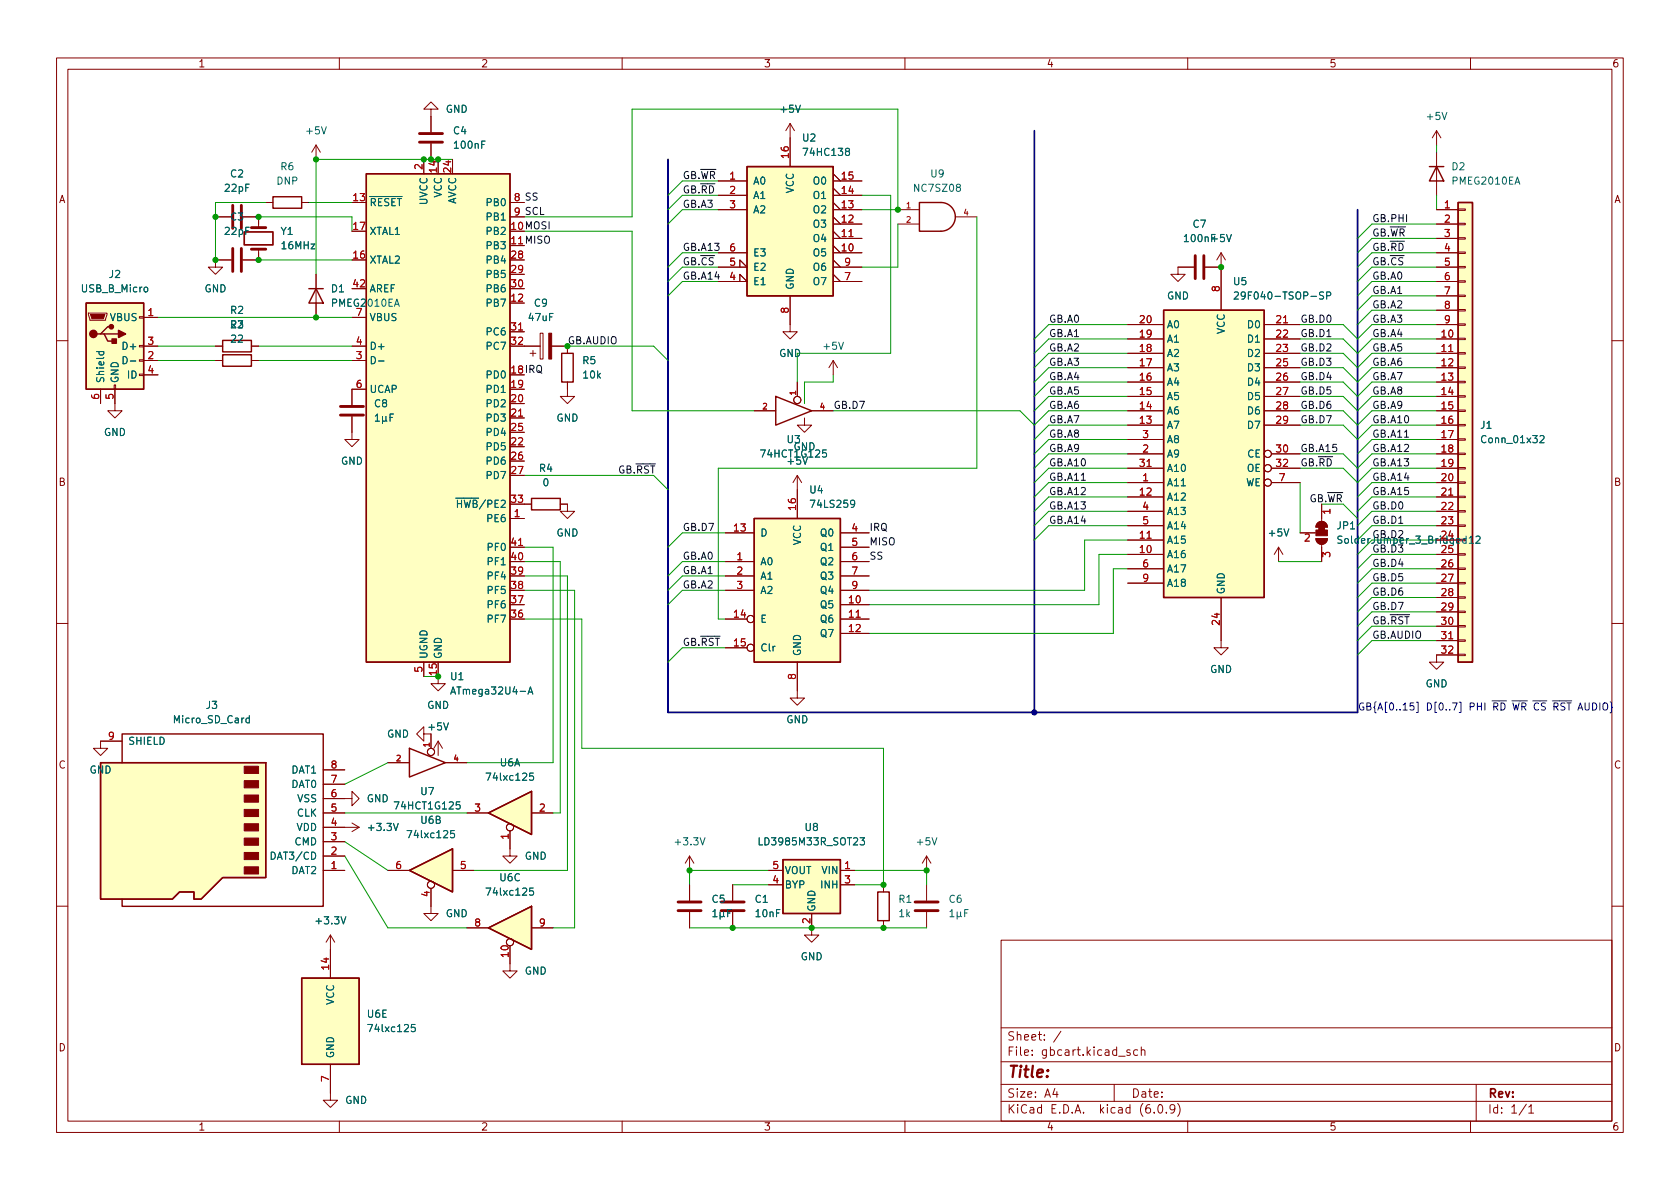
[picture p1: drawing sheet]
<svg xmlns="http://www.w3.org/2000/svg" width="297mm" height="210mm" viewBox="0 0 297 210" stroke-linecap="round" stroke-linejoin="round" font-family="sans-serif">
<g fill="none" stroke="#840000" stroke-width=".18">
<path d="M10 10.2h277v190.1h-277zM12 12.2h273v186.1h-273zM60 10.2v2M76.2 19.3h1.3l-1.3-1.3-1.3 1.3h1.3v4.1M110 10.2v2M160 10.2v2M210 10.2v2M260 10.2v2M38.1 38.3h2.8M42.9 38.3h2.8v2M47 35.8h1.3M53.3 35.8h1.3"/>
<path d="M55.9 25.6l-.8 1.3M55.9 25.6v2.6M55.9 25.6l.7 1.3M74.9 28.2v2.5M76.2 25.4v2.8M90.2 38.3h2.5M90.2 35.8h2.5M127 37.1h5.1M127 32h5.1M127 34.5h5.1M139.7 21.8v7.7M139.7 21.8l-.8 1.3"/>
<path d="M139.7 21.8l.8 1.3M147.3 37.1h5.1M147.3 39.6h5.1M147.3 32h5.1M147.3 38.3l1.3 1.3M147.3 35.8l1.3 1.3M147.3 34.5h5.1M147.3 33.3l1.3 1.2M147.3 30.7l1.3 1.3M158.7 37.1h3.9M158.7 39.6h3.9M168.9 38.3h3.8"/>
<path d="M254 23.1v2.5M254 26.9v7.6M254 23.1l-.8 1.3M254 23.1l.8 1.3M254 37.1h3.8M254 39.6h3.8M257.8 39.5h1.3v.2h-1.3zM257.8 37h1.3v.2h-1.3zM15.6 55.4h3.3v.2l-.2 1h-2.8zM24.6 56h.8v.3h-.8zM25.4 56.1h2.5M40.9 46h-2.8v1.2h1.3l-1.3 1.3-1.3-1.3h1.3"/>
<path d="M45.7 44.1v1.9h-2.8M55.9 48.5v7.6M62.2 56.1h2.6M90.2 58.7h2.5M95.5 58.9h.5v4.6h-.5zM127 49.8h5.1l-1.3-1.3v1.3M127 47.2h5.1l-1.3-1.2v1.2M127 44.7h5.1M139.7 52.3v6.4h1.3l-1.3 1.2-1.3-1.2h1.3M147.3 47.2h5.1M147.3 44.7h5.1M147.3 43.4l1.3 1.3"/>
<path d="M147.3 42.2h5.1M147.3 40.9l1.3 1.3M147.3 49.8h5.1M147.3 48.5l1.3 1.3M147.3 46l1.3 1.2M199.4 59.9h6.3M199.4 57.4h6.3M211.1 47.2h-2.8v1.3h1.2l-1.2 1.3-1.3-1.3h1.3M213.1 47.2h2.8M215.9 44.7l-.8 1.3M215.9 44.7v10.2M215.9 44.7l.8 1.3"/>
<path d="M223.5 59.9h6.4M223.5 57.4h6.4M254 47.2h3.8M254 44.7h3.8M254 42.2h3.8M254 49.8h3.8M254 59.9h3.8M254 52.3h3.8M254 54.9h3.8M254 57.4h3.8M257.8 59.8h1.3v.3h-1.3zM257.8 57.3h1.3v.2h-1.3z"/>
<path d="M257.8 54.7h1.3v.3h-1.3zM257.8 52.2h1.3v.2h-1.3zM257.8 49.7h1.3v.2h-1.3zM257.8 47.1h1.3v.3h-1.3zM257.8 44.6h1.3v.2h-1.3zM257.8 42h1.3v.3h-1.3zM10 60.2h2M17.8 68.8v2.6M20.2 68.1h.2v.7h-.2zM20.3 68.8v3.8h1.3l-1.3 1.3-1.3-1.3h1.3M24.6 66.2h.8v.2h-.8zM24.6 63.6h.8v.3h-.8z"/>
<path d="M24.6 61.1h.8v.2h-.8zM25.4 61.2h2.5M25.4 63.7h2.5M25.4 66.3h2.5M38.1 61.2h1.3M38.1 63.7h1.3M44.4 61.2h1.3M44.4 63.7h1.3M62.2 73.7v4h1.3l-1.3 1.3-1.2-1.3h1.2M62.2 61.2h2.6M62.2 63.7h2.6M64.8 68.8h-2.6v2.8"/>
<path d="M90.2 73.9h2.5M92.7 61.2h2.8M93.7 62.5h1M94.2 62v1M97.5 61.2h2.8v1.3M100.3 67.6v2.5h1.3l-1.3 1.3-1.2-1.3h1.2M133.3 72.6h3.9M141 67.6v2.5M142.2 73.9v1.3h1.3l-1.3 1.2-1.2-1.2h1.2M143.5 72.6h3.8M147.3 63.7l-.7 1.3M147.3 63.7v2.6"/>
<path d="M147.3 63.7l.8 1.3M199.4 62.5h6.3M199.4 72.6h6.3M199.4 65h6.3M199.4 67.6h6.3M199.4 70.1h6.3M199.4 75.2h6.3M199.4 77.7h6.3M223.5 62.5h6.4M223.5 72.6h6.4M223.5 65h6.4M223.5 67.6h6.4"/>
<path d="M223.5 70.1h6.4M223.5 75.2h6.4M254 62.5h3.8M254 72.6h3.8M254 65h3.8M254 67.6h3.8M254 70.1h3.8M254 75.2h3.8M254 77.7h3.8M257.8 77.6h1.3v.2h-1.3zM257.8 75.1h1.3v.2h-1.3zM257.8 72.5h1.3v.3h-1.3z"/>
<path d="M257.8 70h1.3v.2h-1.3zM257.8 67.4h1.3v.3h-1.3zM257.8 64.9h1.3v.2h-1.3zM257.8 62.4h1.3v.2h-1.3zM285 60.2h2M90.2 96.8h2.5M90.2 91.7h2.5M92.7 89.1h1.3M99.1 89.1h1.2v1.3h1.3l-1.3 1.3-1.2-1.3h1.2M128.3 94.2h5M128.3 99.3h5M141 84.1v7.6"/>
<path d="M141 84.1l-.8 1.2M141 84.1l.7 1.2M148.6 94.2h5.1M148.6 99.3h5.1M148.6 96.8h5.1M199.4 80.3h6.3M199.4 82.8h6.3M199.4 85.3h6.3M199.4 87.9h6.3M199.4 90.4h6.3M199.4 93h6.3M199.4 95.5h6.3"/>
<path d="M199.4 98h6.3M224.8 80.3h5.1M224.8 82.8h5.1M224.8 85.3h5.1M226.1 96.8l-.8 1.2M226.1 96.8v2.5M226.1 96.8l.7 1.2M229.9 94.2h2.8M232.7 95.2h2a1.02 1.02 0 0 1-1 1.1 1.02 1.02 0 0 1-1-1.1zM233 92.5a1.02 1.02 0 0 1 1.1-.2 1.02 1.02 0 0 1 .6 .9h-2zM233.7 89.1v3.1M233.7 96.3v3"/>
<path d="M254 80.3h3.8M254 82.8h3.8M254 85.3h3.8M254 87.9h3.8M254 90.4h3.8M254 93h3.8M254 95.5h3.8M254 98h3.8M257.8 97.9h1.3v.3h-1.3zM257.8 92.8h1.3v.3h-1.3zM257.8 90.3h1.3v.2h-1.3zM257.8 87.8h1.3v.2h-1.3z"/>
<path d="M257.8 85.2h1.3v.3h-1.3zM257.8 82.7h1.3v.2h-1.3zM257.8 80.1h1.3v.3h-1.3zM10 110.2h2M74.9 117.1v2.5M77.5 119.6v1.3h1.2l-1.2 1.3-1.3-1.3h1.3M128.3 109.5h3.8M128.3 114.5h3.8M128.3 101.8h5M128.3 104.4h5M141 117.1v6.3h1.2l-1.2 1.3-1.3-1.3h1.3M148.6 106.9h5.1"/>
<path d="M148.6 109.5h5.1M148.6 112h5.1M148.6 101.8h5.1M148.6 104.4h5.1M199.4 100.6h6.3M199.4 103.1h6.3M215.9 105.7v8.8h1.3l-1.3 1.3-1.3-1.3h1.3M254 100.6h3.8M254 103.1h3.8M254 105.7h3.8M254 108.2h3.8M254 110.7h3.8"/>
<path d="M254 113.3h3.8M257.8 115.7h1.3v.2h-1.3zM257.8 113.2h1.3v.2h-1.3zM257.8 110.6h1.3v.3h-1.3zM257.8 108.1h1.3v.2h-1.3zM257.8 105.5h1.3v.3h-1.3zM257.8 103h1.3v.2h-1.3zM257.8 100.5h1.3v.2h-1.3zM257.8 115.8h-3.8v1.3h1.3l-1.3 1.3-1.3-1.3h1.3M285 110.2h2M21.6 131.1h-3.8v1.2h1.2l-1.2 1.3-1.3-1.3h1.3M57.1 138.7h3.9"/>
<path d="M57.1 136.1h3.9M68.6 134.9h3.8M74.9 129.8v-1.3l-1.2 1.3 1.2 1.3v-1.3h1.3v2.5M77.5 131.1l-.8 1.2M77.5 131.1v2.5M77.5 131.1l.7 1.2M78.7 134.9h3.8M57.1 141.2h5.1v-1.3l1.3 1.3-1.3 1.3v-1.3M57.1 153.9h3.9M57.1 151.4h3.9M57.1 148.8h3.9M57.1 146.3h6.4"/>
<path d="M57.1 143.8h3.9M62.2 145.5l1.3 .8M63.5 146.3l-1.3 .8M68.6 153.9h3.8M76.2 157.1v4.4h1.3l-1.3 1.3-1.3-1.3h1.3M80 153.9h3.8M82.5 143.8h3.9M90.2 146.9v4.5h1.2l-1.2 1.2-1.3-1.2h1.3M94 143.8h3.8M121.9 151.4v2.5M121.9 156.5v2.8M121.9 151.4l-.7 1.2"/>
<path d="M121.9 151.4l.8 1.2M129.5 156.5v2.8M135.9 153.9h2.5M135.9 156.5h2.5M148.6 153.9h2.5M148.6 156.5h2.5M156.2 156.5v1.2M163.8 151.4l-.7 1.2M163.8 151.4v2.5M163.8 156.5v2.8M163.8 151.4l.8 1.2M10 160.2h2"/>
<path d="M58.4 165.3l-.7 1.3M58.4 165.3v7.7M58.4 165.3l.8 1.3M82.5 164.1h3.9M90.2 167.3v4.4h1.2l-1.2 1.3-1.3-1.3h1.3M94 164.1h3.8M121.9 161.3v2.8M129.5 161.3v2.8M143.5 161.5v3.8h1.3l-1.3 1.3-1.3-1.3h1.3M156.2 162.8v1.3M163.8 161.3v2.8M177 166.3h108v32h-108z"/>
<path d="M285 160.2h2M58.4 188.2v6.4h1.3l-1.3 1.2-1.3-1.2h1.3M60 198.3v2M110 198.3v2M160 198.3v2M177 194.8h108M177 191.8h108M177 187.8h108M177 181.8h108M186.5 192.5l-.4 1h1M186.9 193v1M187.6 182.4l-1.3 1.9"/>
<path d="M197 191.8v3M197.8 186.8h1.1M199.8 185.7l-.4-.1-.2 .2 .1 .3 .5 .1v.4h-.6M201.1 185.7l-.4-.1-.3 .3v.4l.2 .3h.5M201.8 185.8l.2-.2 .4 .1v.9M201.8 185.1v1.5M204.1 196.7v.1M204.9 195.4l.2-.1a.81 .81 0 0 1 .6 .7 .81 .81 0 0 1-.3 .8h-.2a.81 .81 0 0 1-.6-.6 .81 .81 0 0 1 .3-.8zM206.2 196.7v.1M207.7 196l-.3 .3h-.3l-.2-.3 .1-.6 .4-.1 .2 .2a.99 .99 0 0 1-.3 1.3h-.3M208.2 195.1a1.72 1.72 0 0 1 0 2.3M210 198.3v2"/>
<path d="M260 198.3v2M261 191.8v6.5M269.9 195.3l-1.3 1.9M270.3 195.8l.4-.5v1.5M270.3 196.8h.9"/>
<circle cx="141" cy="70.7" r=".63"/>
<circle cx="224.2" cy="80.3" r=".63"/>
<circle cx="224.2" cy="82.8" r=".63"/>
<circle cx="224.2" cy="85.3" r=".63"/>
<circle cx="132.7" cy="109.5" r=".63"/>
<circle cx="132.7" cy="114.5" r=".63"/>
<circle cx="76.2" cy="133" r=".63"/>
<circle cx="76.2" cy="156.5" r=".63"/>
<circle cx="90.2" cy="146.3" r=".63"/>
<circle cx="90.2" cy="166.6" r=".63"/>
</g>
<g fill="#840000" stroke="#840000" stroke-width=".18">
<path d="M97 58.9h.5v4.6h-.5z"/>
<path d="M43.2 135.5h2.5v1.3h-2.5z"/>
<path d="M43.2 138h2.5v1.3h-2.5z"/>
<path d="M43.2 140.6h2.5v1.3h-2.5z"/>
<path d="M43.2 143.1h2.5v1.3h-2.5z"/>
<path d="M43.2 145.7h2.5v1.2h-2.5z"/>
<path d="M43.2 148.2h2.5v1.3h-2.5z"/>
<path d="M43.2 150.7h2.5v1.3h-2.5z"/>
<path d="M43.2 153.3h2.5v1.3h-2.5z"/>
<path d="M233.2 93.2h1v.5h-1z"/>
<path d="M233 92.5a1.02 1.02 0 0 1 1.1-.2 1.02 1.02 0 0 1 .6 .9h-2z"/>
<path d="M232.7 93.7h2v1h-2z"/>
<path d="M232.7 95.2h2a1.02 1.02 0 0 1-1 1.1 1.02 1.02 0 0 1-1-1.1z"/>
<path d="M16 55.6h2.5l-.2 .8h-2z"/>
</g>
<g fill="none" stroke="#840000" stroke-width=".25">
<path d="M48.3 34.8h5v2h-5zM64.8 30.7h25.4v86.4h-25.4zM132.1 29.5h15.2v22.8h-15.2zM162.6 35.8h3.8a2.54 2.54 0 0 1 2.5 2.5 2.54 2.54 0 0 1-2.5 2.6h-3.8zM252.7 29.5h2.6M254 29.5l1.3 2.5h-2.6zM257.8 35.8h2.5v81.3h-2.5zM15.2 53.6h10.2v15.2h-10.2zM17.8 59h.6l.6 1.3h1.3M18.4 59h2.6M19.7 57.8h-.7l-1.2 1.2h-.7M54.6 51h2.5"/>
<path d="M55.9 51l1.2 2.6h-2.5zM205.7 54.9h17.8v50.8h-17.8zM39.4 60.2h5v2h-5zM39.4 62.7h5v2.1h-5zM99.3 62.5h2v5.1h-2zM137.2 70.1l6.3 2.5-6.3 2.6zM94 88.1h5.1v2.1h-5.1zM133.3 91.7h15.3v25.4h-15.3zM17.8 134.9h29.2v20.3h-7.6l-3.8 3.8h-1.3v-1.3h-2.6l-1.2 1.3h-12.7zM21.6 134.9v-5.1h35.5v30.5h-35.5v-1.3M72.4 132.3l6.3 2.6-6.3 2.5zM72.4 153.9l7.6-3.8v7.6z"/>
<path d="M86.4 143.8l7.6-3.9v7.7zM138.4 152h10.2v9.5h-10.2zM155.2 157.7h2v5.1h-2zM53.3 173h10.2v15.2h-10.2zM86.4 164.1l7.6-3.8v7.6z"/>
</g>
<g fill="none" stroke="#840000" stroke-width=".51">
<path d="M41.1 36.3v4.1M42.7 36.3v4.1M74.2 25.1h4M74.2 23.6h4M41.1 43.9v4.1M42.7 43.9v4.1M44.4 44.1h2.6M44.4 40.3h2.6M211.3 45.2v4.1M212.9 45.2v4.1M60.2 73.4h4.1M60.2 71.9h4.1"/>
<path d="M119.9 159.5h4.1M127.5 159.5h4.1M161.8 159.5h4.1M119.9 161h4.1M127.5 161h4.1M161.8 161h4.1"/>
</g>
<g fill="none" stroke="#006464" stroke-width=".18">
<path d="M218.2 51.7l.5-.1 .3 .4-.8 .9h.8M234.6 52.3l.6-.1 .1-.2-.1-.3-.6-.1v1.3M17.1 62.2h1.3M17.6 62.2l-.1 .3 .2 .3 .6-.1v-.5M21.8 63.1a.64 .64 0 0 1 .7 .6 .64 .64 0 0 1-.7 .6zM66.4 73.6l.3-.4v1.3M66.4 74.5h.7M66.9 63.8h1M67.6 73.6v1.3M68.2 74.3l.2 .2M68.2 73.6v.8l-.4 .1-.2-.2M69 73.8h.4"/>
<path d="M69.6 73.2h-.6v1.3M272.3 77.1l.5-.1 .2 .4-.8 .9h.8M237.3 94.9l-.5-.1-.2 .1v.4l.5 .2 .2 .3-.3 .3-.5-.1M259.8 95.2l.3-.4v1.3M259.8 96.1h.7M261 94.9l.5-.1 .2 .4-.8 .9h.8M44.1 127h-.4l-.2 .2 .1 .6h.5M44.1 126.6v1.2M79.7 122.7l.4-1.2 .4 1.2M79.8 122.4h.6M93.4 122.7l.4-1.2 .4 1.2M93.5 122.4h.6"/>
<path d="M94.3 136.7h-.6l-.1 .6 .2-.1 .4 .1 .1 .1v.5l-.2 .1-.5-.1M48 150.7a.64 .64 0 0 1 .7 .6 .64 .64 0 0 1-.7 .7zM80.3 146.9h-.6l-.1 .6 .2-.1h.5l.1 .2-.1 .4-.2 .1-.5-.1M94.3 157h-.6l-.1 .6 .2-.1 .4 .1 .1 .2v.4l-.2 .1-.5-.1M134.2 148.1v1.3h.6M152.1 148.1h.8l-.5 .5 .4 .1v.6l-.2 .1-.5-.1M126.1 161.2l.3-.4v1.3M126.1 162.1h.7M127.3 161.3v1.2M127.9 161.9l.2 .2M127.9 161.3v.8h-.4l-.2-.2M128.7 161.4h.4"/>
<path d="M129.3 160.8h-.6v1.3M168 161.2l.3-.4v1.3M168 162.1h.7M169.2 161.3v1.2M169.8 161.9l.2 .2M169.8 161.3v.8h-.4l-.2-.2M170.6 161.4h.4M171.2 160.8h-.6v1.3M73.4 181.2h-.6l-.1 .6 .2-.2 .4 .1 .1 .2v.4l-.2 .1-.5-.1"/>
</g>
<g fill="#ffffc2" stroke="#ffffc2" stroke-width=".18">
<path d="M138.4 152h10.2v9.5h-10.2z"/>
<path d="M17.8 134.9h29.2v20.3h-7.6l-3.8 3.8h-1.3v-1.3h-2.6l-1.2 1.3h-12.7z"/>
<path d="M132.1 29.5h15.2v22.8h-15.2z"/>
<path d="M133.3 91.7h15.3v25.4h-15.3z"/>
<path d="M72.4 153.9l7.6-3.8v7.6z"/>
<path d="M257.8 35.8h2.5v81.3h-2.5z"/>
<path d="M205.7 54.9h17.8v50.8h-17.8z"/>
<path d="M86.4 164.1l7.6-3.8v7.6z"/>
<path d="M86.4 143.8l7.6-3.9v7.7z"/>
<path d="M53.3 173h10.2v15.2h-10.2z"/>
<path d="M15.2 53.6h10.2v15.2h-10.2z"/>
<path d="M64.8 30.7h25.4v86.4h-25.4z"/>
</g>
<path d="M43.2 41h5.1v2.3h-5.1z" fill="none" stroke="#840000" stroke-width=".3"/>
<g fill="#840000" stroke="#840000" stroke-width=".25">
<path d="M21 58.4l1.2 .6-1.2 .7z"/>
<path d="M19.8 59.9h.8v.8h-.8z"/>
<circle cx="16.5" cy="59" r=".63"/>
<circle cx="19.7" cy="57.8" r=".38"/>
</g>
<path d="M248.3 77.3h.8M191.2 84.9h.7" fill="none" stroke="#0f0f0f" stroke-width=".18"/>
<path d="M118.1 28.2v97.8h121.9v-88.9M182.9 23.1v102.9" fill="none" stroke="#000084" stroke-width=".3"/>
<g fill="none" stroke="#009600" stroke-width=".18">
<path d="M45.7 38.3h16.5v2.6M47 35.8h-8.9v10.2M54.6 35.8h7.6M76.2 28.2h-20.3v20.3M77.5 28.2h2.5M127 34.5h-6.4l-2.5 2.6M127 37.1h-6.4l-2.5 2.5M127 32h-6.4l-2.5 2.5M152.4 34.5h5.1v28h-16.5v5.1M152.4 37.1h6.3v-17.8h-46.9v19h-19.1M158.7 39.6v7.6h-6.3M172.7 38.3v44.5h-45.7v26.7h1.3"/>
<path d="M254 25.6v1.3M254 34.5v2.6M254 39.6h-11.4l-2.6 2.6M27.9 56.1h34.3M45.7 46h16.5M92.7 40.9h19.1v31.7h21.5M127 44.7h-6.4l-2.5 2.5M127 47.2h-6.4l-2.5 2.6M127 49.8h-6.4l-2.5 2.5M199.4 59.9h-14l-2.5 2.6M199.4 57.4h-14l-2.5 2.5M229.9 59.9h7.6l2.5 2.6 2.6-2.6h11.4"/>
<path d="M229.9 57.4h7.6l2.5 2.5 2.6-2.5h11.4M254 44.7h-11.4l-2.6 2.5M254 52.3h-11.4l-2.6 2.6M254 54.9h-11.4l-2.6 2.5M254 42.2h-11.4l-2.6 2.5M254 47.2h-11.4l-2.6 2.6M254 49.8h-11.4l-2.6 2.5M27.9 61.2h10.2M27.9 63.7h10.2M45.7 61.2h16.5M45.7 63.7h16.5M100.3 61.2h15.3l2.5 2.5"/>
<path d="M147.3 66.3v1.3h-5.1v3.8M147.3 72.6h33l2.6 2.6 2.5-2.6h14M199.4 62.5h-14l-2.5 2.5M199.4 77.7h-14l-2.5 2.6M199.4 75.2h-14l-2.5 2.5M199.4 67.6h-14l-2.5 2.5M199.4 70.1h-14l-2.5 2.5M199.4 65h-14l-2.5 2.6M229.9 62.5h7.6l2.5 2.5 2.6-2.5h11.4M229.9 75.2h7.6l2.5 2.5 2.6-2.5h11.4M229.9 67.6h7.6l2.5 2.5 2.6-2.5h11.4M229.9 72.6h7.6l2.5 2.6 2.6-2.6h11.4"/>
<path d="M229.9 70.1h7.6l2.5 2.5 2.6-2.5h11.4M229.9 65h7.6l2.5 2.6 2.6-2.6h11.4M254 77.7h-11.4l-2.6 2.6M92.7 96.8h5.1v38.1h-15.3M92.7 99.3h6.4v44.5h-1.3M92.7 84.1h22.9l2.5 2.5M128.3 99.3h-7.7l-2.5 2.5M128.3 94.2h-7.7l-2.5 2.6M199.4 85.3h-14l-2.5 2.6M199.4 87.9h-14l-2.5 2.5M199.4 80.3h-14l-2.5 2.5M199.4 82.8h-14l-2.5 2.5"/>
<path d="M199.4 95.5h-7.6v8.9h-38.1M199.4 98h-5.1v8.9h-40.6M199.4 93h-14l-2.5 2.5M199.4 90.4h-14l-2.5 2.6M226.1 99.3h7.6M229.9 80.3h7.6l2.5 2.5 2.6-2.5h11.4M229.9 82.8h7.6l2.5 2.5 2.6-2.5h11.4M229.9 85.3v8.9M233.7 89.1h3.8l2.5 2.6M254 85.3h-11.4l-2.6 2.6M254 87.9h-11.4l-2.6 2.5M254 93h-11.4l-2.6 2.5"/>
<path d="M254 90.4h-11.4l-2.6 2.6M254 98h-11.4l-2.6 2.6M254 95.5h-11.4l-2.6 2.5M74.9 119.6h2.6M92.7 109.5h10.2v22.8h53.3v24.2h-5.1M92.7 101.8h7.6v52.1h-16.5M92.7 104.4h8.9v59.7h-3.8M128.3 114.5h-7.7l-2.5 2.6M128.3 101.8h-7.7l-2.5 2.6M128.3 104.4h-7.7l-2.5 2.5M199.4 100.6h-2.6v11.4h-43.1M254 105.7h-11.4l-2.6 2.5"/>
<path d="M254 100.6h-11.4l-2.6 2.5M254 103.1h-11.4l-2.6 2.6M254 110.7h-11.4l-2.6 2.6M254 113.3h-11.4l-2.6 2.5M254 108.2h-11.4l-2.6 2.5M68.6 134.9l-7.6 3.8M61 151.4l7.6 12.7h13.9M61 148.8l7.6 5.1M61 143.8h21.5M129.5 156.5h6.4M135.9 153.9h-14v2.6M151.1 153.9h12.7v2.6"/>
<path d="M121.9 164.1h41.9"/>
</g>
<g fill="#009600" stroke="#009600" stroke-width=".18">
<circle cx="215.9" cy="47.2" r=".46"/>
<circle cx="158.7" cy="37.1" r=".46"/>
<circle cx="156.2" cy="164.1" r=".46"/>
<circle cx="156.2" cy="156.5" r=".46"/>
<circle cx="163.8" cy="153.9" r=".46"/>
<circle cx="143.5" cy="164.1" r=".46"/>
<circle cx="121.9" cy="153.9" r=".46"/>
<circle cx="77.5" cy="28.2" r=".46"/>
<circle cx="76.2" cy="28.2" r=".46"/>
<circle cx="100.3" cy="61.2" r=".46"/>
<circle cx="77.5" cy="119.6" r=".46"/>
<circle cx="38.1" cy="38.3" r=".46"/>
<circle cx="55.9" cy="28.2" r=".46"/>
<circle cx="38.1" cy="46" r=".46"/>
<circle cx="45.7" cy="38.3" r=".46"/>
<circle cx="45.7" cy="46" r=".46"/>
<circle cx="55.9" cy="56.1" r=".46"/>
<circle cx="74.9" cy="28.2" r=".46"/>
<circle cx="129.5" cy="164.1" r=".46"/>
</g>
<circle cx="182.9" cy="126" r=".46" fill="#000084" stroke="#000084" stroke-width=".18"/>
<text font-size="2.8" fill="#840000" x="178" y="190.6">Title:</text>
<g font-size="2.1" fill="#840000">
<text x="178" y="184">Sheet: /</text>
<text x="178" y="186.7">File: gbcart.kicad_sch</text>
<text x="178" y="196.9">KiCad E.D.A. kicad (6.0.9)</text>
<text x="178" y="194.1">Size: A4</text>
<text x="200" y="194.1">Date:</text>
<text x="263" y="194.1">Rev:</text>
<text x="263" y="196.9">Id: 1/1</text>
</g>
<g font-size="1.8" fill="#840000">
<text x="35" y="11.9">1</text>
<text x="85" y="11.9">2</text>
<text x="135" y="11.9">3</text>
<text x="185" y="11.9">4</text>
<text x="235" y="11.9">5</text>
<text x="285" y="11.9">6</text>
<text x="10.3" y="35.9">A</text>
<text x="285.3" y="35.9">A</text>
<text x="90.5" y="43.2">11MISO</text>
<text x="10.3" y="85.9">B</text>
<text x="285.3" y="85.9">B</text>
<text x="10.3" y="135.9">C</text>
<text x="285.3" y="135.9">C</text>
<text x="10.3" y="185.9">D</text>
<text x="285.3" y="185.9">D</text>
<text x="35" y="199.9">1</text>
<text x="85" y="199.9">2</text>
<text x="135" y="199.9">3</text>
<text x="185" y="199.9">4</text>
<text x="235" y="199.9">5</text>
<text x="285" y="199.9">6</text>
</g>
<g font-size="1.8" fill="#006464">
<text x="54.3" y="23.7">+5V</text>
<text x="78.8" y="19.9">GND</text>
<text x="80.2" y="23.7">C4</text>
<text x="138.1" y="19.9">+5V</text>
<text x="252.4" y="21.2">+5V</text>
<text x="80.5" y="26.3">100nF</text>
<text x="141.9" y="25">U2</text>
<text x="142.4" y="27.6">74HC138</text>
<text x="39.8" y="33.9">22pF</text>
<text x="40.8" y="31.4">C2</text>
<text x="48.9" y="32.6">DNP</text>
<text x="49.7" y="30.1">R6</text>
<text x="78.1" y="35" transform="rotate(-90 78.1 35)">VCC</text>
<text x="133.1" y="32.6">A0</text>
<text x="133.1" y="35.2">A1</text>
<text x="140.3" y="34.2" transform="rotate(-90 140.3 34.2)">VCC</text>
<text x="143.9" y="35.2">O1</text>
<text x="143.9" y="32.6">O0</text>
<text x="161.9" y="33.9">NC7SZ08</text>
<text x="164.6" y="31.4">U9</text>
<text x="256.7" y="30.1">D2</text>
<text x="256.9" y="32.6">PMEG2010EA</text>
<text x="39.8" y="41.5">22pF</text>
<text x="40.8" y="39">C3</text>
<text x="49.7" y="41.5">Y1</text>
<text x="65.3" y="36.4">~{RESET}</text>
<text x="65.3" y="41.5">XTAL1</text>
<text x="75.6" y="36.2" transform="rotate(-90 75.6 36.2)">UVCC</text>
<text x="80.6" y="36.2" transform="rotate(-90 80.6 36.2)">AVCC</text>
<text x="86.2" y="41.5">PB2</text>
<text x="86.2" y="36.4">PB0</text>
<text x="86.2" y="39">PB1</text>
<text x="133.1" y="37.7">A2</text>
<text x="143.9" y="40.3">O3</text>
<text x="143.9" y="37.7">O2</text>
<text x="211" y="40.3">C7</text>
<text x="49.9" y="44.1">16MHz</text>
<text x="65.3" y="46.6">XTAL2</text>
<text x="86.2" y="44.1">PB3</text>
<text x="86.2" y="46.6">PB4</text>
<text x="133.1" y="47.9">E2</text>
<text x="133.1" y="45.3">E3</text>
<text x="143.9" y="45.3">O5</text>
<text x="143.9" y="42.8">O4</text>
<text x="143.9" y="47.9">O6</text>
<text x="209.5" y="42.8">100nF+5V</text>
<text x="14.5" y="51.7">USB_B_Micro</text>
<text x="19.3" y="49.1">J2</text>
<text x="36.1" y="51.7">GND</text>
<text x="58.6" y="51.7">D1</text>
<text x="65.3" y="51.7">AREF</text>
<text x="86.2" y="49.1">PB5</text>
<text x="86.2" y="51.7">PB6</text>
<text x="133.1" y="50.4">E1</text>
<text x="140.3" y="51.3" transform="rotate(-90 140.3 51.3)">GND</text>
<text x="143.9" y="50.4">O7</text>
<text x="206.3" y="53">GND</text>
<text x="218.1" y="50.4">U5</text>
<text x="219.6" y="53">29F040-TSOP-SP</text>
<text x="19.5" y="56.8">VBUS</text>
<text x="40.8" y="55.5">R2</text>
<text x="40.9" y="58">22</text>
<text x="58.8" y="54.2">PMEG2010EA</text>
<text x="65.3" y="56.8">VBUS</text>
<text x="86.2" y="54.2">PB7</text>
<text x="86.2" y="59.3">PC6</text>
<text x="93.6" y="56.8">47uF</text>
<text x="94.5" y="54.2">C9</text>
<text x="206.2" y="58">A0</text>
<text x="216.5" y="59.1" transform="rotate(-90 216.5 59.1)">VCC</text>
<text x="220.8" y="58">D0</text>
<text x="22.1" y="61.8">D+</text>
<text x="22.5" y="64.4">D-</text>
<text x="40.9" y="60.6">22</text>
<text x="65.3" y="64.4">D-</text>
<text x="65.3" y="61.8">D+</text>
<text x="86.2" y="61.8">PC7</text>
<text x="103.1" y="64.4">R5</text>
<text x="137.7" y="63.1">GND</text>
<text x="145.7" y="61.8">+5V</text>
<text x="206.2" y="65.7">A3</text>
<text x="206.2" y="63.1">A2</text>
<text x="206.2" y="60.6">A1</text>
<text x="220.8" y="60.6">D1</text>
<text x="220.8" y="63.1">D2</text>
<text x="220.8" y="65.7">D3</text>
<text x="18.4" y="67.8" transform="rotate(-90 18.4 67.8)">Shield</text>
<text x="21" y="67.8" transform="rotate(-90 21 67.8)">GND</text>
<text x="22.6" y="66.9">ID</text>
<text x="65.3" y="69.5">UCAP</text>
<text x="86.2" y="66.9">PD0</text>
<text x="86.2" y="69.5">PD1</text>
<text x="103.2" y="66.9">10k</text>
<text x="206.2" y="70.7">A5</text>
<text x="206.2" y="68.2">A4</text>
<text x="220.8" y="68.2">D4</text>
<text x="220.8" y="70.7">D5</text>
<text x="18.4" y="77.1">GND</text>
<text x="66.2" y="72">C8</text>
<text x="86.2" y="72">PD2</text>
<text x="86.2" y="74.5">PD3</text>
<text x="86.2" y="77.1">PD4</text>
<text x="98.4" y="74.5">GND</text>
<text x="206.2" y="75.8">A7</text>
<text x="206.2" y="73.3">A6</text>
<text x="220.8" y="73.3">D6</text>
<text x="220.8" y="75.8">D7</text>
<text x="261.8" y="75.8">J1</text>
<text x="60.3" y="82.2">GND</text>
<text x="86.2" y="79.6">PD5</text>
<text x="86.2" y="82.2">PD6</text>
<text x="95.4" y="83.4">R4</text>
<text x="134.9" y="80.9">74HCT1G125</text>
<text x="139.2" y="78.4">U3</text>
<text x="139.4" y="82.2">+5V</text>
<text x="140.3" y="79.6">GND</text>
<text x="206.2" y="80.9">A9</text>
<text x="206.2" y="78.4">A8</text>
<text x="206.2" y="83.4">A10</text>
<text x="220.5" y="83.4">OE</text>
<text x="220.6" y="80.9">CE</text>
<text x="262.3" y="78.4">Conn_01x32</text>
<text x="80.2" y="89.8">~{HWB}/PE2</text>
<text x="86.2" y="84.7">PD7</text>
<text x="96" y="86">0</text>
<text x="143.2" y="87.2">U4</text>
<text x="143.6" y="89.8">74LS259</text>
<text x="206.2" y="86">A11</text>
<text x="206.2" y="88.5">A12</text>
<text x="220.2" y="86">WE</text>
<text x="86.3" y="92.3">PE6</text>
<text x="98.4" y="94.9">GND</text>
<text x="134.4" y="94.9">D</text>
<text x="145.2" y="94.9">Q0</text>
<text x="206.2" y="91.1">A13</text>
<text x="206.2" y="93.6">A14</text>
<text x="224.5" y="94.9">+5V</text>
<text x="236.4" y="93.6">JP1</text>
<text x="86.4" y="99.9">PF1</text>
<text x="86.4" y="97.4">PF0</text>
<text x="134.4" y="99.9">A0</text>
<text x="141.6" y="96.4" transform="rotate(-90 141.6 96.4)">VCC</text>
<text x="145.2" y="97.4">Q1</text>
<text x="145.2" y="99.9">Q2</text>
<text x="206.2" y="98.7">A16</text>
<text x="206.2" y="96.1">A15</text>
<text x="206.2" y="101.2">A17</text>
<text x="237.4" y="96.1">SolderJumper_3_Bridged12</text>
<text x="86.4" y="107.6">PF6</text>
<text x="86.4" y="105">PF5</text>
<text x="86.4" y="102.5">PF4</text>
<text x="134.4" y="102.5">A1</text>
<text x="134.4" y="105">A2</text>
<text x="145.2" y="107.6">Q5</text>
<text x="145.2" y="102.5">Q3</text>
<text x="145.2" y="105">Q4</text>
<text x="206.2" y="103.8">A18</text>
<text x="216.5" y="105.2" transform="rotate(-90 216.5 105.2)">GND</text>
<text x="86.4" y="110.1">PF7</text>
<text x="134.4" y="110.1">E</text>
<text x="145.2" y="110.1">Q6</text>
<text x="145.2" y="112.6">Q7</text>
<text x="75.6" y="116.6" transform="rotate(-90 75.6 116.6)">UGND</text>
<text x="78.1" y="116.6" transform="rotate(-90 78.1 116.6)">GND</text>
<text x="134.4" y="115.2">Clr</text>
<text x="141.6" y="116.1" transform="rotate(-90 141.6 116.1)">GND</text>
<text x="213.9" y="119">GND</text>
<text x="36.5" y="125.3">J3</text>
<text x="75.5" y="125.3">GND</text>
<text x="79.7" y="120.3">U1</text>
<text x="80.4" y="122.8">ATmega32U4-A</text>
<text x="252" y="121.5">GND</text>
<text x="22.6" y="131.7">SHIELD</text>
<text x="30.9" y="127.9">Micro_SD_Card</text>
<text x="68.4" y="130.4">GND</text>
<text x="75.9" y="129.2">+5V</text>
<text x="139" y="127.9">GND</text>
<text x="15.8" y="136.8">GND</text>
<text x="51.5" y="136.8">DAT1</text>
<text x="88.4" y="135.5">U6A</text>
<text x="51.5" y="139.3">DAT0</text>
<text x="52.6" y="141.9">VSS</text>
<text x="64.8" y="141.9">GND</text>
<text x="70.1" y="143.1">74HCT1G125</text>
<text x="74.4" y="140.6">U7</text>
<text x="86.5" y="138">74lxc125</text>
<text x="52.1" y="149.5">CMD</text>
<text x="52.4" y="146.9">VDD</text>
<text x="52.5" y="144.4">CLK</text>
<text x="65.4" y="146.9">+3.3V</text>
<text x="72.5" y="148.2">74lxc125</text>
<text x="74.4" y="145.7">U6B</text>
<text x="119.6" y="149.5">+3.3V</text>
<text x="134.7" y="149.5">LD3985M33R_SOT23</text>
<text x="142.4" y="146.9">U8</text>
<text x="162.2" y="149.5">+5V</text>
<text x="48.5" y="152">DAT3/CD</text>
<text x="51.5" y="154.6">DAT2</text>
<text x="88.4" y="155.8">U6C</text>
<text x="92.8" y="152">GND</text>
<text x="138.7" y="154.6">VOUT</text>
<text x="145.4" y="154.6">VIN</text>
<text x="86.5" y="158.4">74lxc125</text>
<text x="125.9" y="159.6">C5</text>
<text x="133.5" y="159.6">C1</text>
<text x="138.7" y="157.1">BYP</text>
<text x="144.1" y="161.3" transform="rotate(-90 144.1 161.3)">GND</text>
<text x="145.3" y="157.1">INH</text>
<text x="158.9" y="159.6">R1</text>
<text x="167.8" y="159.6">C6</text>
<text x="56.1" y="163.4">+3.3V</text>
<text x="78.8" y="162.2">GND</text>
<text x="133.7" y="162.2">10nF</text>
<text x="159" y="162.2">1k</text>
<text x="92.8" y="172.3">GND</text>
<text x="141.5" y="169.8">GND</text>
<text x="59.1" y="177.7" transform="rotate(-90 59.1 177.7)">VCC</text>
<text x="65" y="180">U6E</text>
<text x="65.6" y="182.5">74lxc125</text>
<text x="59.1" y="187.2" transform="rotate(-90 59.1 187.2)">GND</text>
<text x="61" y="195.2">GND</text>
</g>
<g font-size="1.8" fill="#a90000">
<text x="74.7" y="30" transform="rotate(-90 74.7 30)">2</text>
<text x="139.4" y="27.9" transform="rotate(-90 139.4 27.9)">16</text>
<text x="62.5" y="35.6">13</text>
<text x="77.2" y="30.4" transform="rotate(-90 77.2 30.4)">14</text>
<text x="79.8" y="30.4" transform="rotate(-90 79.8 30.4)">24</text>
<text x="90.9" y="35.6">8</text>
<text x="129" y="31.7">1</text>
<text x="129" y="34.3">2</text>
<text x="148.9" y="34.3">14</text>
<text x="148.9" y="31.7">15</text>
<text x="62.5" y="40.6">17</text>
<text x="90.5" y="40.6">10</text>
<text x="90.9" y="38.1">9</text>
<text x="129" y="36.8">3</text>
<text x="148.9" y="41.9">11</text>
<text x="148.9" y="39.4">12</text>
<text x="148.9" y="36.8">13</text>
<text x="255.4" y="36.8">1</text>
<text x="255.4" y="39.4">2</text>
<text x="255.4" y="41.9">3</text>
<text x="62.5" y="45.7">16</text>
<text x="90.5" y="45.7">28</text>
<text x="90.5" y="43.2">11</text>
<text x="129" y="44.4">6</text>
<text x="129" y="47">5</text>
<text x="148.9" y="44.4">10</text>
<text x="149.4" y="47">9</text>
<text x="255.4" y="44.4">4</text>
<text x="255.4" y="47">5</text>
<text x="62.5" y="50.8">42</text>
<text x="90.5" y="53.3">12</text>
<text x="90.5" y="48.3">29</text>
<text x="90.5" y="50.8">30</text>
<text x="129" y="49.5">4</text>
<text x="149.4" y="49.5">7</text>
<text x="215.6" y="51.5" transform="rotate(-90 215.6 51.5)">8</text>
<text x="255.4" y="49.5">6</text>
<text x="255.4" y="52.1">7</text>
<text x="26.2" y="55.9">1</text>
<text x="63" y="55.9">7</text>
<text x="90.5" y="58.4">31</text>
<text x="139.4" y="55.4" transform="rotate(-90 139.4 55.4)">8</text>
<text x="201.6" y="59.7">19</text>
<text x="201.6" y="57.1">20</text>
<text x="225.7" y="57.1">21</text>
<text x="225.7" y="59.7">22</text>
<text x="254.9" y="59.7">10</text>
<text x="255.4" y="54.6">8</text>
<text x="255.4" y="57.1">9</text>
<text x="26.2" y="63.5">2</text>
<text x="26.2" y="61">3</text>
<text x="63" y="63.5">3</text>
<text x="63" y="61">4</text>
<text x="90.5" y="61">32</text>
<text x="201.6" y="64.8">17</text>
<text x="201.6" y="62.2">18</text>
<text x="225.7" y="62.2">23</text>
<text x="225.7" y="64.8">25</text>
<text x="254.9" y="62.2">11</text>
<text x="254.9" y="64.8">12</text>
<text x="17.5" y="70.6" transform="rotate(-90 17.5 70.6)">6</text>
<text x="20.1" y="70.6" transform="rotate(-90 20.1 70.6)">5</text>
<text x="26.2" y="66">4</text>
<text x="63" y="68.6">6</text>
<text x="90.5" y="68.6">19</text>
<text x="90.5" y="71.1">20</text>
<text x="90.5" y="66">18</text>
<text x="201.6" y="69.8">15</text>
<text x="201.6" y="67.3">16</text>
<text x="225.7" y="67.3">26</text>
<text x="225.7" y="69.8">27</text>
<text x="254.9" y="67.3">13</text>
<text x="254.9" y="69.8">14</text>
<text x="90.5" y="73.7">21</text>
<text x="90.5" y="76.2">25</text>
<text x="201.6" y="74.9">13</text>
<text x="201.6" y="72.4">14</text>
<text x="202.1" y="77.5">3</text>
<text x="225.7" y="72.4">28</text>
<text x="225.7" y="74.9">29</text>
<text x="254.9" y="72.4">15</text>
<text x="254.9" y="74.9">16</text>
<text x="254.9" y="77.5">17</text>
<text x="90.5" y="78.7">22</text>
<text x="90.5" y="81.3">26</text>
<text x="90.5" y="83.8">27</text>
<text x="201.6" y="82.5">31</text>
<text x="202.1" y="80">2</text>
<text x="225.7" y="80">30</text>
<text x="225.7" y="82.5">32</text>
<text x="254.9" y="80">18</text>
<text x="254.9" y="82.5">19</text>
<text x="90.5" y="88.9">33</text>
<text x="201.6" y="87.6">12</text>
<text x="202.1" y="85.1">1</text>
<text x="226.2" y="85.1">7</text>
<text x="254.9" y="85.1">20</text>
<text x="254.9" y="87.6">21</text>
<text x="90.9" y="91.4">1</text>
<text x="129.8" y="94">13</text>
<text x="140.7" y="90.1" transform="rotate(-90 140.7 90.1)">16</text>
<text x="150.6" y="94">4</text>
<text x="201.6" y="95.2">11</text>
<text x="202.1" y="90.2">4</text>
<text x="202.1" y="92.7">5</text>
<text x="230.6" y="95.8">2</text>
<text x="235.2" y="90.9" transform="rotate(-90 235.2 90.9)">1</text>
<text x="254.9" y="90.2">22</text>
<text x="254.9" y="92.7">23</text>
<text x="254.9" y="95.2">24</text>
<text x="90.5" y="101.6">39</text>
<text x="90.5" y="99.1">40</text>
<text x="90.5" y="96.5">41</text>
<text x="130.3" y="99.1">1</text>
<text x="130.3" y="101.6">2</text>
<text x="150.6" y="96.5">5</text>
<text x="150.6" y="99.1">6</text>
<text x="150.6" y="101.6">7</text>
<text x="201.6" y="97.8">10</text>
<text x="202.1" y="100.3">6</text>
<text x="235.2" y="98.5" transform="rotate(-90 235.2 98.5)">3</text>
<text x="254.9" y="97.8">25</text>
<text x="254.9" y="100.3">26</text>
<text x="90.5" y="106.7">37</text>
<text x="90.5" y="104.1">38</text>
<text x="130.3" y="104.1">3</text>
<text x="150.1" y="106.7">10</text>
<text x="150.6" y="104.1">9</text>
<text x="202.1" y="102.9">9</text>
<text x="254.9" y="102.9">27</text>
<text x="254.9" y="105.4">28</text>
<text x="254.9" y="107.9">29</text>
<text x="90.5" y="109.2">36</text>
<text x="129.8" y="109.2">14</text>
<text x="150.1" y="109.2">11</text>
<text x="150.1" y="111.8">12</text>
<text x="215.6" y="110.5" transform="rotate(-90 215.6 110.5)">24</text>
<text x="254.9" y="110.5">30</text>
<text x="254.9" y="113">31</text>
<text x="74.7" y="118.9" transform="rotate(-90 74.7 118.9)">5</text>
<text x="77.2" y="119.3" transform="rotate(-90 77.2 119.3)">15</text>
<text x="129.8" y="114.3">15</text>
<text x="254.9" y="115.6">32</text>
<text x="140.7" y="120.1" transform="rotate(-90 140.7 120.1)">8</text>
<text x="19.2" y="130.8">9</text>
<text x="58.6" y="135.9">8</text>
<text x="58.6" y="143.5">5</text>
<text x="58.6" y="141">6</text>
<text x="58.6" y="138.4">7</text>
<text x="84" y="143.5">3</text>
<text x="95.4" y="143.5">2</text>
<text x="58.6" y="148.6">3</text>
<text x="58.6" y="146">4</text>
<text x="89.9" y="148.4" transform="rotate(-90 89.9 148.4)">1</text>
<text x="58.6" y="153.7">1</text>
<text x="58.6" y="151.1">2</text>
<text x="70" y="153.7">6</text>
<text x="81.4" y="153.7">5</text>
<text x="136.7" y="153.7">5</text>
<text x="149.4" y="153.7">1</text>
<text x="75.9" y="158.5" transform="rotate(-90 75.9 158.5)">4</text>
<text x="136.7" y="156.2">4</text>
<text x="149.4" y="156.2">3</text>
<text x="84" y="163.8">8</text>
<text x="95.4" y="163.8">9</text>
<text x="143.3" y="163.3" transform="rotate(-90 143.3 163.3)">2</text>
<text x="58.2" y="171.4" transform="rotate(-90 58.2 171.4)">14</text>
<text x="89.9" y="169.2" transform="rotate(-90 89.9 169.2)">10</text>
<text x="58.2" y="191.2" transform="rotate(-90 58.2 191.2)">7</text>
</g>
<g font-size="1.8" fill="#0f0f0f">
<text x="90.9" y="35.6">8 SS</text>
<text x="120.6" y="34.2">GB.~{RD} 2</text>
<text x="120.6" y="31.6">GB.~{WR}1</text>
<text x="90.5" y="40.6">10MOSI</text>
<text x="90.9" y="38.1">9 SCL</text>
<text x="120.6" y="36.7">GB.A3</text>
<text x="242.6" y="41.8">GB.~{WR}</text>
<text x="242.6" y="39.3">GB.PHI</text>
<text x="120.6" y="44.3">GB.A13</text>
<text x="120.6" y="46.9">GB.~{CS} 5</text>
<text x="242.6" y="46.9">GB.~{CS}</text>
<text x="242.6" y="44.3">GB.~{RD}</text>
<text x="120.6" y="49.4">GB.A14</text>
<text x="242.6" y="49.4">GB.A0</text>
<text x="242.6" y="52">GB.A1</text>
<text x="185.4" y="57">GB.A0</text>
<text x="185.4" y="59.6">GB.A1</text>
<text x="229.9" y="59.6">GB.D1</text>
<text x="229.9" y="57">GB.D0</text>
<text x="242.6" y="59.6">GB.A4</text>
<text x="242.6" y="57">GB.A3</text>
<text x="242.6" y="54.5">GB.A2</text>
<text x="100.3" y="60.9">GB.AUDIO</text>
<text x="185.4" y="64.7">GB.A3</text>
<text x="185.4" y="62.1">GB.A2</text>
<text x="229.9" y="64.7">GB.D3</text>
<text x="229.9" y="62.1">GB.D2</text>
<text x="242.6" y="64.7">GB.A6</text>
<text x="242.6" y="62.1">GB.A5</text>
<text x="90.5" y="66">18IRQ</text>
<text x="185.4" y="67.2">GB.A4</text>
<text x="185.4" y="69.7">GB.A5</text>
<text x="229.9" y="69.7">GB.D5</text>
<text x="229.9" y="67.2">GB.D4</text>
<text x="242.6" y="69.7">GB.A8</text>
<text x="242.6" y="67.2">GB.A7</text>
<text x="147.3" y="72.3">GB.D7</text>
<text x="185.4" y="72.3">GB.A6</text>
<text x="185.4" y="77.4">GB.A8</text>
<text x="185.4" y="74.8">GB.A7</text>
<text x="229.9" y="72.3">GB.D6</text>
<text x="229.9" y="74.8">GB.D7</text>
<text x="242.6" y="74.8">GB.A10</text>
<text x="242.6" y="77.4">GB.A11</text>
<text x="242.6" y="72.3">GB.A9</text>
<text x="109.2" y="83.7">GB.~{RST}</text>
<text x="185.4" y="82.4">GB.A10</text>
<text x="185.4" y="79.9">GB.A9</text>
<text x="229.9" y="79.9">GB.A15</text>
<text x="229.9" y="82.4">GB.~{RD}</text>
<text x="242.6" y="79.9">GB.A12</text>
<text x="242.6" y="82.4">GB.A13</text>
<text x="185.4" y="85">GB.A11</text>
<text x="185.4" y="87.5">GB.A12</text>
<text x="230" y="88.8">GB.~{WR}</text>
<text x="242.6" y="87.5">GB.A15</text>
<text x="242.6" y="85">GB.A14</text>
<text x="120.6" y="93.9">GB.D7</text>
<text x="153.7" y="93.9">IRQ</text>
<text x="185.4" y="90.1">GB.A13</text>
<text x="185.4" y="92.6">GB.A14</text>
<text x="242.6" y="92.6">GB.D1</text>
<text x="242.6" y="95.1">GB.D2</text>
<text x="242.6" y="90.1">GB.D0</text>
<text x="120.6" y="99">GB.A0</text>
<text x="120.6" y="101.5">GB.A1</text>
<text x="153.7" y="96.4">MISO</text>
<text x="153.7" y="99">SS</text>
<text x="242.6" y="100.2">GB.D4</text>
<text x="242.6" y="97.7">GB.D3</text>
<text x="120.6" y="104">GB.A2</text>
<text x="242.6" y="105.3">GB.D6</text>
<text x="242.6" y="102.8">GB.D5</text>
<text x="242.6" y="107.8">GB.D7</text>
<text x="242.6" y="112.9">GB.AUDIO</text>
<text x="242.6" y="110.4">GB.~{RST}</text>
<text x="120.6" y="114.2">GB.~{RST} 15</text>
</g>
<text font-size="1.8" fill="#000084" x="240" y="125.6">GB{A[0..15] D[0..7] PHI ~{RD} ~{WR} ~{CS} ~{RST} AUDIO}</text>
<g font-size="1.4" fill="#a90000">
<text x="160.3" y="36.8">1</text>
<text x="160.3" y="39.4">2</text>
<text x="170.4" y="38.1">4</text>
<text x="140.7" y="69.9" transform="rotate(-90 140.7 69.9)">1</text>
<text x="134.9" y="72.4">2</text>
<text x="145" y="72.4">4</text>
<text x="70.1" y="134.6">2</text>
<text x="75.9" y="132.1" transform="rotate(-90 75.9 132.1)">1</text>
<text x="80.3" y="134.6">4</text>
</g>
</svg>
